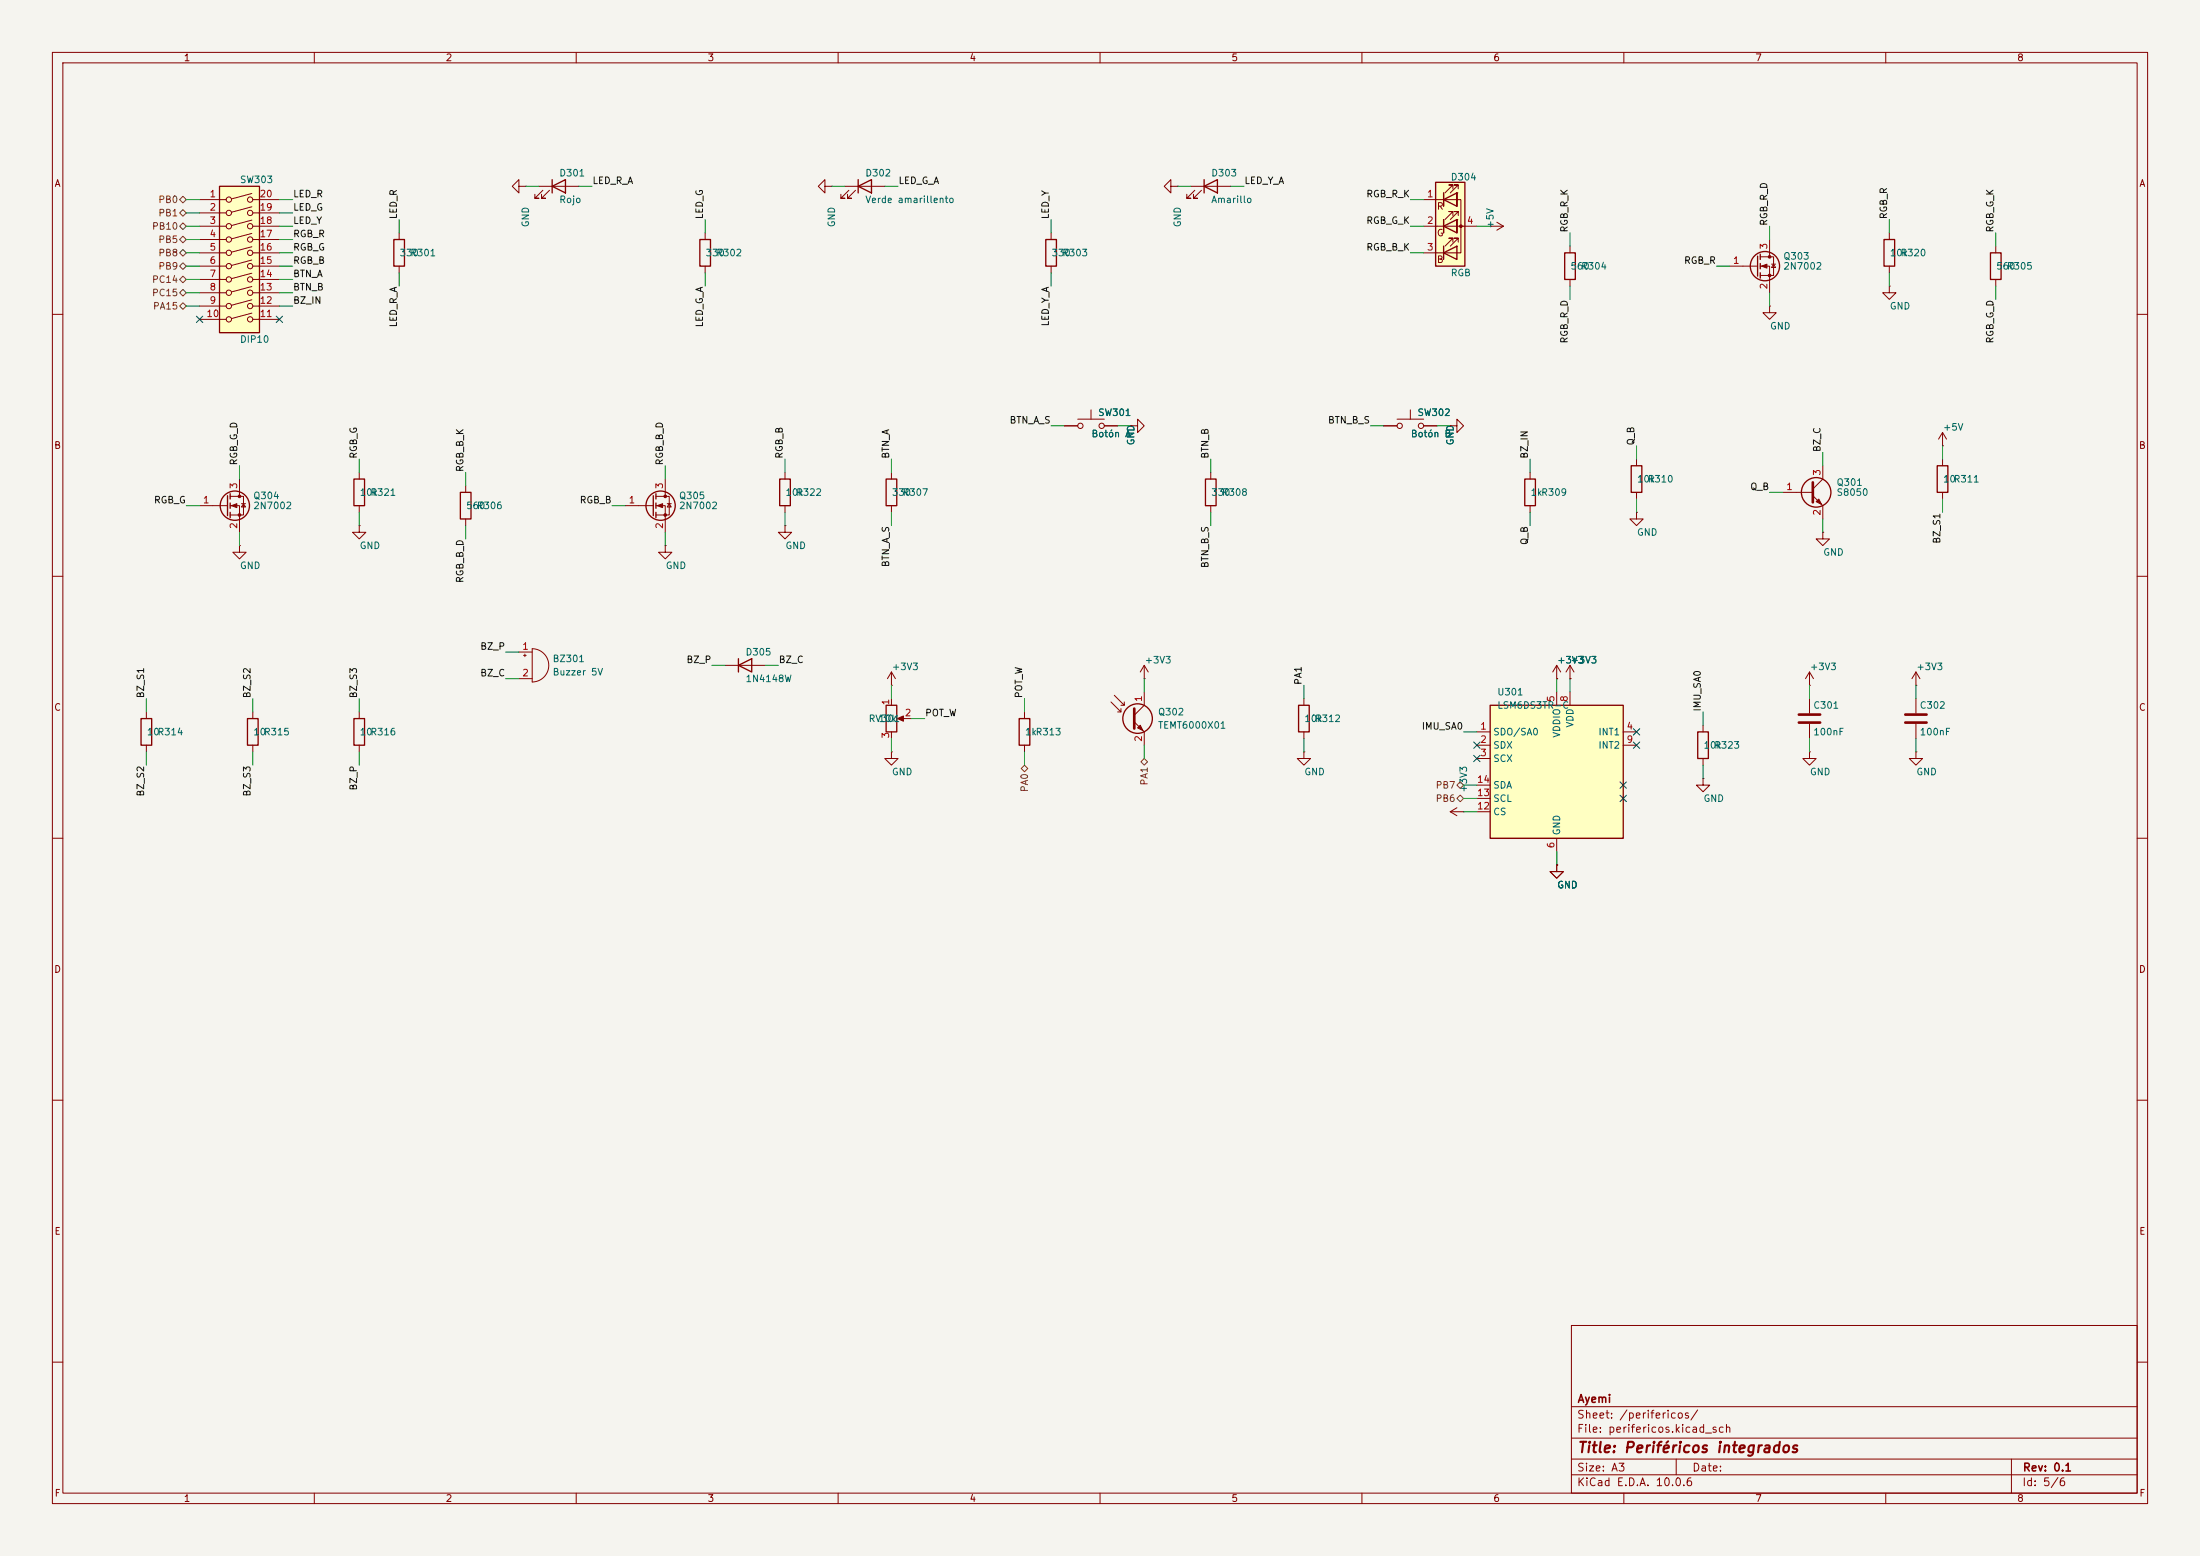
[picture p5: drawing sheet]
<svg xmlns="http://www.w3.org/2000/svg" width="420mm" height="297mm" viewBox="0 0 420 297" stroke-linecap="round" stroke-linejoin="round" font-family="sans-serif">
<path d="M0 0h420v297h-420z" fill="#f5f4ef" stroke="#f5f4ef" stroke-width=".19"/>
<g fill="none" stroke="#840000" stroke-width=".19">
<path d="M10 10h400v277h-400zM12 12h396v273h-396zM60 10v2M110 10v2M160 10v2M210 10v2M260 10v2M310 10v2M360 10v2M157.5 35.6v-1.3l-1.3 1.3 1.3 1.2v-1.2h1.2M158.7 35.6h.1M10 60h2"/>
<path d="M408 60h2M312.4 97.8v1.3h1.3l-1.3 1.2-1.3-1.2h1.3M312.4 97.8h.1M312.4 87.6v1.3M312.4 94v1.3M10 110h2M408 110h2M345.4 130.8h.1M345.4 128.3l-.7 1.2M345.4 128.3l.8 1.2M345.4 128.3v2.5M10 160h2"/>
<path d="M408 160h2M10 210h2M408 210h2M300 253h108v32h-108zM10 260h2M300 278.5h108M300 274.5h108M300 268.5h108M320 278.5v3M384 278.5v6.5M408 260h2M60 285v2"/>
<path d="M110 285v2M160 285v2M210 285v2M260 285v2M300 281.5h108M310 285v2M360 285v2"/>
</g>
<path d="M311.4 88.9h2v5.1h-2z" fill="none" stroke="#840000" stroke-width=".25"/>
<path d="M41.9 35.6h7.6v27.9h-7.6z" fill="#ffffc2"/>
<g fill="none" stroke="#840000" stroke-width=".19">
<path d="M38.1 38.1h5.1M48.1 36.9l-3.9 1.1M48.1 39.5l-3.9 1M48.3 38.1h5M161.3 35.6h7.6M162.1 36.3l-1.6 1.5h.8h-.8v-.7M163.3 36.3l-1.5 1.5h.8h-.8v-.7M38.1 40.6h5.1M38.1 43.2h5.1M38.1 45.7h5.1M38.1 48.3h5.1M38.1 50.8h5.1"/>
<path d="M38.1 53.3h5.1M38.1 55.9h5.1M38.1 58.4h5.1M48.1 42l-3.9 1.1M48.1 44.6l-3.9 1M48.1 47.1l-3.9 1M48.1 49.6l-3.9 1.1M48.1 52.1l-3.9 1.1M48.1 54.7l-3.9 1M48.1 57.2l-3.9 1.1M48.1 59.8l-3.9 1M48.3 40.6h5"/>
<path d="M48.3 43.2h5M48.3 45.7h5M48.3 48.3h5M48.3 50.8h5M48.3 53.3h5M48.3 55.9h5M48.3 58.4h5M299.7 47v1.3M299.7 53.3v1.3M38.1 61h5.1M48.3 61h5M269.2 78.2v1.8"/>
<path d="M264.2 81.3h2.5M266.7 80h5.1M271.8 81.3h2.5M276.9 81.3h1.2v-1.3l1.3 1.3-1.3 1.3v-1.3M276.9 81.3h.1M370.8 87.6v1.3M370.8 94v1.3M345.4 143.5v1.3h1.3l-1.3 1.3-1.2-1.3h1.2M345.4 143.5h.1M297.2 165.1v1.3h1.2l-1.2 1.2-1.3-1.2h1.3M297.2 165.1h.1"/>
<circle cx="43.7" cy="38.1" r=".51"/>
<circle cx="47.8" cy="38.1" r=".51"/>
<circle cx="43.7" cy="40.6" r=".51"/>
<circle cx="43.7" cy="43.2" r=".51"/>
<circle cx="43.7" cy="53.3" r=".51"/>
<circle cx="43.7" cy="58.4" r=".51"/>
<circle cx="43.7" cy="50.8" r=".51"/>
<circle cx="43.7" cy="55.9" r=".51"/>
<circle cx="43.7" cy="45.7" r=".51"/>
<circle cx="43.7" cy="48.3" r=".51"/>
<circle cx="47.8" cy="40.6" r=".51"/>
<circle cx="47.8" cy="43.2" r=".51"/>
<circle cx="47.8" cy="55.9" r=".51"/>
<circle cx="47.8" cy="45.7" r=".51"/>
<circle cx="47.8" cy="48.3" r=".51"/>
<circle cx="47.8" cy="50.8" r=".51"/>
<circle cx="47.8" cy="53.3" r=".51"/>
<circle cx="47.8" cy="58.4" r=".51"/>
<circle cx="43.7" cy="61" r=".51"/>
<circle cx="47.8" cy="61" r=".51"/>
<circle cx="267.2" cy="81.3" r=".51"/>
<circle cx="271.3" cy="81.3" r=".51"/>
</g>
<path d="M41.9 35.6h7.6v27.9h-7.6zM163.8 35.6l2.6-1.3v2.5zM163.8 34.3v2.5M298.7 48.3h2v5h-2zM369.8 88.9h2.1v5.1h-2.1z" fill="none" stroke="#840000" stroke-width=".25"/>
<path d="M274.1 34.8h5.6v16h-5.6z" fill="#ffffc2"/>
<g fill="none" stroke="#840000" stroke-width=".25">
<path d="M229.9 35.6l2.5-1.3v2.5zM229.9 34.3v2.5M274.1 34.8h5.6v16h-5.6zM275.6 38.1l2.5-1.3v2.6zM275.6 36.8v2.6M75.2 45.7h2v5.1h-2zM133.6 45.7h2v5.1h-2zM199.6 45.7h2.1v5.1h-2.1zM275.6 43.2l2.5-1.3v2.6zM275.6 48.3l2.5-1.3v2.5zM275.6 41.9v2.6M275.6 47v2.5"/>
<path d="M335.5 48.9v3.8M336 48.5v1M336 50.3v1M336 52.1v1M359.7 45.7h2v5.1h-2zM43.4 94.6v3.8M43.9 94.2v1.1M43.9 96v1M43.9 97.8v1M67.6 91.4h2v5.1h-2zM87.9 94h2v5.1h-2zM169.2 91.4h2v5.1h-2z"/>
<path d="M230.1 91.4h2.1v5.1h-2.1zM26.9 137.2h2.1v5h-2.1zM47.2 137.2h2.1v5h-2.1zM67.6 137.2h2v5h-2zM141 127l2.5-1.3v2.6zM141 125.7v2.6M169.2 134.6h2v5.1h-2zM194.6 137.2h2v5h-2zM247.9 134.6h2v5.1h-2z"/>
<circle cx="336.9" cy="50.8" r="2.79"/>
<circle cx="44.8" cy="96.5" r="2.79"/>
<circle cx="346.7" cy="94" r="2.82"/>
<circle cx="217.2" cy="137.2" r="2.82"/>
</g>
<g fill="none" stroke="#840000" stroke-width=".19">
<path d="M99.1 35.6v-1.3l-1.3 1.3 1.3 1.2v-1.2h1.2M100.3 35.6h.1M223.5 35.6v-1.3l-1.3 1.3 1.3 1.2v-1.2h1.3M224.8 35.6h.1M227.3 35.6h7.6M228.1 36.3l-1.5 1.5h.7h-.7v-.7M229.4 36.3l-1.6 1.5h.8h-.8v-.7M271.8 38.1h7.1v10.2h-7.1M275.6 36.8v2.6M277.4 36.1v-.8h-.8h.8l-1.6 1.5M278.1 36.8h.1M278.1 36.8v2.6z"/>
<path d="M278.4 36.1v-.8h-.8h.8l-1.5 1.5M76.2 44.5v1.2M76.2 50.8v1.3M134.6 44.5v1.2M134.6 50.8v1.3M200.7 44.5v1.2M200.7 50.8v1.3M271.8 43.2h10.1M275.6 41.9v2.6M277.4 41.1v-.7h-.8h.8l-1.6 1.5M277.4 46.2v-.7h-.8h.8l-1.6 1.5M278.1 41.9h.1"/>
<path d="M278.1 41.9v2.6zM278.4 41.1v-.7h-.8h.8l-1.5 1.5M278.4 46.2v-.7h-.8h.8l-1.5 1.5M284.5 43.2h.1M284.5 43.2h2.5M285.7 42.4l1.3 .8M287 43.2l-1.3 .7M330.2 50.8h5.3M336 49h2.6v3.6h-2.6M336 50.8h1.8v5.1M337.8 58.4v1.3h1.3l-1.3 1.3-1.3-1.3h1.3M337.8 58.4h.1"/>
<path d="M337.8 45.7v3.3M338.2 50.4h.8M338.6 50.4l.4 .7h-.8zM360.7 54.6v1.3h1.2l-1.2 1.3-1.3-1.3h1.3M360.7 54.6h.1M360.7 44.5v1.2M360.7 50.8v1.3M208.3 78.2v1.8M38.1 96.5h5.3M43.9 94.7h2.6v3.6h-2.6M43.9 96.5h1.8v5.1M45.7 91.4v3.3"/>
<path d="M46.1 96.1h.8M46.5 96.1l.4 .7h-.8zM68.6 90.2v1.2M68.6 96.5v1.3M88.9 92.7v1.3M88.9 99.1v1.2M170.2 90.2v1.2M170.2 96.5v1.3M203.2 81.3h2.5M205.7 80h5.1M210.8 81.3h2.6M215.9 81.3h1.3v-1.3l1.2 1.3-1.2 1.3v-1.3"/>
<path d="M215.9 81.3h.1M231.1 90.2v1.2M231.1 96.5v1.3M340.4 94h5.7M346.1 94.6l1.9 1.9v2.6M348 88.9v2.5l-1.9 1.9M370.8 85.1h.1M370.8 82.6l-.7 1.2M370.8 82.6l.8 1.2M370.8 82.6v2.5M45.7 104.1v1.3h1.3l-1.3 1.3-1.3-1.3h1.3M45.7 104.1h.1"/>
<path d="M68.6 100.3v1.3h1.2l-1.2 1.3-1.3-1.3h1.3M68.6 100.3h.1M348 101.6v1.3h1.2l-1.2 1.2-1.3-1.2h1.3M348 101.6h.1M27.9 135.9v1.3M48.3 135.9v1.3M68.6 135.9v1.3M99.1 124.5h2.5M99.1 129.5h2.5M99.9 125.1h.6M100.2 124.8v.5M101.6 123.8a3.2 3.2 0 0 1 3.2 3.2 3.2 3.2 0 0 1-3.2 3.2z"/>
<path d="M138.4 127h7.6M170.2 130.8h.1M170.2 128.3v2.5M170.2 133.4v1.2M170.2 139.7v1.3M170.2 128.3l-.8 1.2M170.2 128.3l.7 1.2M171.7 137.2h2.3M195.6 135.9v1.3M212.1 134l1.9 1.9v-.6M212.7 132.7l1.9 1.9v-.6M213.4 135.9h.6"/>
<path d="M214 134.6h.6M216.5 137.8l1.9 1.9v2.5M218.4 129.5h.1M218.4 127l-.7 1.3M218.4 127l.8 1.3M218.4 127v2.5M218.4 132.1v2.5l-1.9 1.9M248.9 133.4v1.2M248.9 139.7v1.3M365.8 130.8h.1M365.8 128.3v2.5M365.8 133.4v2.7"/>
<path d="M365.8 138.2v2.8M365.8 128.3l-.8 1.2M365.8 128.3l.7 1.2M27.9 142.2v1.3M48.3 142.2v1.3M68.6 142.2v1.3M170.2 143.5v1.3h1.2l-1.2 1.3-1.3-1.3h1.3M170.2 143.5h.1M195.6 142.2v1.3M248.9 143.5v1.3h1.3l-1.3 1.3-1.3-1.3h1.3M248.9 143.5h.1M365.8 143.5v1.3h1.2l-1.2 1.3-1.3-1.3h1.3"/>
<path d="M365.8 143.5h.1M297.2 165.1v1.3h1.2l-1.2 1.2-1.3-1.2h1.3M297.2 165.1h.1"/>
<circle cx="206.2" cy="81.3" r=".51"/>
<circle cx="210.3" cy="81.3" r=".51"/>
</g>
<g fill="#840000" stroke="#840000" stroke-width=".19">
<path d="M44.2 96.5l1-.4v.8z"/>
<path d="M346.7 95.8l.5-.5 .5 1z"/>
<path d="M336.3 50.8l1-.4v.8z"/>
<path d="M171.3 137.2l1.2-.5v1z"/>
<path d="M217.2 138.9l.5-.5 .5 1z"/>
<circle cx="278.9" cy="43.2" r=".25"/>
<circle cx="45.7" cy="94.7" r=".25"/>
<circle cx="45.7" cy="98.3" r=".25"/>
<circle cx="337.8" cy="49" r=".25"/>
<circle cx="337.8" cy="52.6" r=".25"/>
</g>
<path d="M346.1 92.1v3.8M216.5 135.3v3.8M363.7 136.4h4.1M363.7 137.9h4.1" fill="none" stroke="#840000" stroke-width=".51"/>
<path d="M284.5 134.6h25.4v25.4h-25.4z" fill="#ffffc2"/>
<g fill="none" stroke="#840000" stroke-width=".25">
<path d="M105.4 35.6l2.5-1.3v2.5zM105.4 34.3v2.5M380 48.3h2v5h-2zM124.7 94.6v3.8M125.2 94.2v1.1M125.2 96v1M125.2 97.8v1M148.8 91.4h2.1v5.1h-2.1zM291.1 91.4h2v5.1h-2zM284.5 134.6h25.4v25.4h-25.4zM324.1 139.7h2v5.1h-2z"/>
<circle cx="126.1" cy="96.5" r="2.79"/>
</g>
<g fill="none" stroke="#840000" stroke-width=".19">
<path d="M102.9 35.6h7.6M103.6 36.3l-1.5 1.5h.8h-.8v-.7M104.9 36.3l-1.5 1.5h.7h-.7v-.7M381 47v1.3M381 53.3v1.3M119.4 96.5h5.3M125.2 94.7h2.6v3.6h-2.6M125.2 96.5h1.8v5.1M127 91.4v3.3M127.4 96.1h.7M127.8 96.1l.3 .7h-.7zM149.9 90.2v1.2"/>
<path d="M149.9 96.5v1.3M203.2 81.3h2.5M210.8 81.3h2.6M215.9 81.3h.1M264.2 81.3h2.5M271.8 81.3h2.5M276.9 81.3h.1M292.1 90.2v1.2M292.1 96.5v1.3M127 104.1v1.3h1.3l-1.3 1.3-1.3-1.3h1.3M127 104.1h.1M149.9 100.3v1.3h1.2l-1.2 1.3-1.3-1.3h1.3"/>
<path d="M149.9 100.3h.1M281.9 139.7h2.6M297.2 129.5h.1M297.2 127v2.5M297.2 132.1v2.5M297.2 127l-.8 1.3M297.2 127l.7 1.3M299.7 129.5h.1M299.7 127v2.5M299.7 132.1v2.5M299.7 127l-.7 1.3M299.7 127l.8 1.3"/>
<path d="M309.9 139.7h2.5M325.1 138.4v1.3M345.4 133.4v2.7M345.4 138.2v2.8M276.9 154.9h2.5M276.9 154.9l1.2 .8M278.1 154.2l-1.2 .7M279.4 154.9h.1M281.9 142.2h2.6M281.9 144.8h2.6M281.9 154.9h2.6M281.9 152.4h2.6"/>
<path d="M281.9 149.9h2.6M309.9 142.2h2.5M325.1 148.6v1.3h1.3l-1.3 1.2-1.3-1.2h1.3M325.1 148.6h.1M325.1 144.8v1.3M297.2 165.1h.1M297.2 160v2.6"/>
</g>
<path d="M343.4 136.4h4.1M343.4 137.9h4.1" fill="none" stroke="#840000" stroke-width=".51"/>
<g fill="#840000" stroke="#840000" stroke-width=".19">
<path d="M125.5 96.5l1-.4v.8z"/>
<circle cx="127" cy="94.7" r=".25"/>
<circle cx="127" cy="98.3" r=".25"/>
</g>
<g fill="none" stroke="#725600" stroke-width=".19">
<path d="M34.3 38.1l.6-.6 .7 .6-.7 .6zM34.3 53.3l.6-.6 .7 .6-.7 .7zM34.3 58.4l.6-.6 .7 .6-.7 .7zM34.3 55.9l.6-.7 .7 .7-.7 .6zM34.3 40.6l.6-.6 .7 .6-.7 .7zM34.3 45.7l.6-.6 .7 .6-.7 .7zM34.3 48.3l.6-.7 .7 .7-.7 .6zM34.3 50.8l.6-.6 .7 .6-.7 .6zM34.9 42.5l.7 .7-.7 .6-.6-.6zM194.9 146.7l.7-.6 .6 .6-.6 .6zM217.8 145.4l.6-.6 .7 .6-.7 .7zM278.1 149.9l.7-.7 .6 .7-.6 .6z"/>
<path d="M278.1 152.4l.7-.6 .6 .6-.6 .6z"/>
</g>
<g fill="none" stroke="#009600" stroke-width=".19">
<path d="M35.6 38.1h2.5M53.3 38.1h2.6M100.3 35.6h2.6M110.5 35.6h2.5M158.7 35.6h2.6M168.9 35.6h2.5M224.8 35.6h2.5M234.9 35.6h2.6M269.2 38.1h2.6M35.6 55.9h2.5M35.6 58.4h2.5M35.6 53.3h2.5"/>
<path d="M35.6 50.8h2.5M35.6 48.3h2.5M35.6 45.7h2.5M35.6 43.2h2.5M35.6 40.6h2.5M53.3 55.9h2.6M53.3 58.4h2.6M53.3 53.3h2.6M53.3 50.8h2.6M53.3 48.3h2.6M53.3 45.7h2.6M53.3 43.2h2.6"/>
<path d="M53.3 40.6h2.6M76.2 41.9v2.6M76.2 52.1v2.5M134.6 41.9v2.6M134.6 52.1v2.5M200.7 41.9v2.6M200.7 52.1v2.5M269.2 48.3h2.6M269.2 43.2h2.6M281.9 43.2h2.6M299.7 44.5v2.5M299.7 54.6v2.6"/>
<path d="M327.7 50.8h2.5M337.8 43.2v2.5M337.8 55.9v2.5M360.7 41.9v2.6M360.7 52.1v2.5M381 44.5v2.5M381 54.6v2.6M35.6 96.5h2.5M45.7 88.9v2.5M68.6 87.6v2.6M68.6 97.8v2.5M88.9 90.2v2.5"/>
<path d="M116.8 96.5h2.6M127 88.9v2.5M149.9 87.6v2.6M149.9 97.8v2.5M170.2 87.6v2.6M170.2 97.8v2.5M200.7 81.3h2.5M213.4 81.3h2.5M231.1 87.6v2.6M231.1 97.8v2.5M261.6 81.3h2.6M274.3 81.3h2.6"/>
<path d="M292.1 87.6v2.6M292.1 97.8v2.5M312.4 85.1v2.5M312.4 95.3v2.5M337.8 94h2.6M348 86.4v2.5M348 99.1v2.5M370.8 85.1v2.5M370.8 95.3v2.5M45.7 101.6v2.5M88.9 100.3v2.6M127 101.6v2.5"/>
<path d="M27.9 133.4v2.5M48.3 133.4v2.5M68.6 133.4v2.5M96.5 124.5h2.6M96.5 129.5h2.6M135.9 127h2.5M146 127h2.6M170.2 130.8v2.6M174 137.2h2.5M195.6 133.4v2.5M218.4 129.5v2.6M248.9 130.8v2.6"/>
<path d="M279.4 139.7h2.5M297.2 129.5v2.6M299.7 129.5v2.6M325.1 135.9v2.5M345.4 130.8v2.6M365.8 130.8v2.6M27.9 143.5v2.6M48.3 143.5v2.6M68.6 143.5v2.6M170.2 141v2.5M195.6 143.5v2.6M218.4 142.2v2.6"/>
<path d="M248.9 141v2.5M279.4 154.9h2.5M279.4 152.4h2.5M279.4 149.9h2.5M325.1 146.1v2.5M345.4 141v2.5M365.8 141v2.5M297.2 162.6v2.5"/>
</g>
<g fill="none" stroke="#000084" stroke-width=".19">
<path d="M37.5 60.4l1.2 1.2M38.7 60.4l-1.2 1.2M52.7 60.4l1.2 1.2M53.9 60.4l-1.2 1.2M311.8 139.1l1.2 1.2M313 139.1l-1.2 1.2M281.3 141.6l1.2 1.2M281.3 144.2l1.2 1.2M282.5 141.6l-1.2 1.2M282.5 144.2l-1.2 1.2M309.3 151.8l1.2 1.2M309.3 149.3l1.2 1.2"/>
<path d="M310.5 151.8l-1.2 1.2M310.5 149.3l-1.2 1.2M311.8 141.6l1.2 1.2M313 141.6l-1.2 1.2"/>
</g>
<text font-size="2" fill="#840000" x="301" y="277.8">Title: Periféricos integrados</text>
<g font-size="1.5" fill="#840000">
<text x="301" y="268.1">Ayemi</text>
<text x="300.9" y="273.8">File: perifericos.kicad_sch</text>
<text x="300.9" y="271.1">Sheet: /perifericos/</text>
<text x="300.9" y="281.2">Size: A3</text>
<text x="322.9" y="281.2">Date:</text>
<text x="386" y="281.2">Rev: 0.1</text>
<text x="300.9" y="284">KiCad E.D.A. 10.0.6</text>
<text x="385.9" y="284">Id: 5/6</text>
</g>
<g font-size="1.3" fill="#840000">
<text x="35" y="12">1</text>
<text x="85" y="12">2</text>
<text x="135" y="12">3</text>
<text x="185" y="12">4</text>
<text x="235" y="12">5</text>
<text x="285" y="12">6</text>
<text x="335" y="12">7</text>
<text x="385" y="12">8</text>
<text x="10.3" y="36">A</text>
<text x="408.3" y="36">A</text>
<text x="274.2" y="40.3">R</text>
<text x="274.2" y="45.4">G</text>
<text x="274.2" y="50.5">B</text>
<text x="10.2" y="86">B</text>
<text x="408.2" y="86">B</text>
<text x="10.2" y="136">C</text>
<text x="408.2" y="136">C</text>
<text x="10.2" y="186">D</text>
<text x="408.2" y="186">D</text>
<text x="10.3" y="236">E</text>
<text x="408.3" y="236">E</text>
<text x="10.3" y="286">F</text>
<text x="35" y="287">1</text>
<text x="85" y="287">2</text>
<text x="135" y="287">3</text>
<text x="185" y="287">4</text>
<text x="235" y="287">5</text>
<text x="285" y="287">6</text>
<text x="335" y="287">7</text>
<text x="385" y="287">8</text>
<text x="408.3" y="286">F</text>
</g>
<g font-size="1.3" fill="#006464">
<text x="45.7" y="35.3">SW303</text>
<text x="106.7" y="34">D301</text>
<text x="165.1" y="34">D302</text>
<text x="231.1" y="34">D303</text>
<text x="276.8" y="34.7">D304</text>
<text x="106.7" y="39.1">Rojo</text>
<text x="165.1" y="39.1">Verde amarillento</text>
<text x="231.1" y="39.1">Amarillo</text>
<text x="101.3" y="43.5" transform="rotate(-90 101.3 43.5)">GND</text>
<text x="159.7" y="43.5" transform="rotate(-90 159.7 43.5)">GND</text>
<text x="225.8" y="43.5" transform="rotate(-90 225.8 43.5)">GND</text>
<text x="285.4" y="43.7" transform="rotate(-90 285.4 43.7)">+5V</text>
<text x="76.2" y="49.2">330</text>
<text x="78.2" y="49.2">R301</text>
<text x="134.6" y="49.2">330</text>
<text x="136.6" y="49.2">R302</text>
<text x="200.6" y="49.2">330</text>
<text x="202.7" y="49.2">R303</text>
<text x="276.8" y="53">RGB</text>
<text x="299.7" y="51.8">560</text>
<text x="301.7" y="51.8">R304</text>
<text x="340.3" y="49.9">Q303</text>
<text x="340.3" y="51.8">2N7002</text>
<text x="360.7" y="49.2">10k</text>
<text x="362.7" y="49.2">R320</text>
<text x="381" y="51.8">560</text>
<text x="383" y="51.8">R305</text>
<text x="360.7" y="59.4">GND</text>
<text x="45.7" y="65.7">DIP10</text>
<text x="337.8" y="63.2">GND</text>
<text x="208.3" y="83.8">Botón A</text>
<text x="209.5" y="79.7">SW301</text>
<text x="269.2" y="83.8">Botón B</text>
<text x="270.5" y="79.7">SW302</text>
<text x="370.8" y="82.5">+5V</text>
<text x="216.9" y="85.1" transform="rotate(-90 216.9 85.1)">GND</text>
<text x="277.8" y="85.1" transform="rotate(-90 277.8 85.1)">GND</text>
<text x="48.2" y="95.6">Q304</text>
<text x="68.6" y="94.9">10k</text>
<text x="70.6" y="94.9">R321</text>
<text x="129.5" y="95.6">Q305</text>
<text x="149.8" y="94.9">10k</text>
<text x="151.9" y="94.9">R322</text>
<text x="170.2" y="94.9">330</text>
<text x="172.2" y="94.9">R307</text>
<text x="231.1" y="94.9">330</text>
<text x="233.2" y="94.9">R308</text>
<text x="292.1" y="94.9">1kR309</text>
<text x="312.4" y="92.4">10k</text>
<text x="314.4" y="92.4">R310</text>
<text x="350.5" y="93">Q301</text>
<text x="350.5" y="94.9">S8050</text>
<text x="370.8" y="92.4">10</text>
<text x="372.9" y="92.4">R311</text>
<text x="48.2" y="97.5">2N7002</text>
<text x="88.9" y="97.5">560</text>
<text x="90.9" y="97.5">R306</text>
<text x="129.5" y="97.5">2N7002</text>
<text x="68.6" y="105.1">GND</text>
<text x="149.8" y="105.1">GND</text>
<text x="312.4" y="102.6">GND</text>
<text x="348" y="106.4">GND</text>
<text x="45.7" y="108.9">GND</text>
<text x="127" y="108.9">GND</text>
<text x="142.2" y="125.4">D305</text>
<text x="105.4" y="126.7">BZ301</text>
<text x="105.4" y="129.2">Buzzer 5V</text>
<text x="142.2" y="130.5">1N4148W</text>
<text x="170.2" y="128.2">+3V3</text>
<text x="218.4" y="126.9">+3V3</text>
<text x="297.2" y="126.9">+3V3</text>
<text x="345.4" y="128.2">+3V3</text>
<text x="365.7" y="128.2">+3V3</text>
<text x="221" y="136.9">Q302</text>
<text x="285.7" y="133">U301</text>
<text x="285.7" y="135.6">LSM6DS3TR-C</text>
<text x="346.1" y="135.6">C301</text>
<text x="366.4" y="135.6">C302</text>
<text x="27.9" y="140.7">10</text>
<text x="30" y="140.7">R314</text>
<text x="48.2" y="140.7">10</text>
<text x="50.3" y="140.7">R315</text>
<text x="68.6" y="140.7">10</text>
<text x="70.6" y="140.7">R316</text>
<text x="165.7" y="138.1">RV301</text>
<text x="167.6" y="138.1">10k</text>
<text x="195.6" y="140.7">1kR313</text>
<text x="221" y="139.4">TEMT6000X01</text>
<text x="248.9" y="138.1">10k</text>
<text x="250.9" y="138.1">R312</text>
<text x="285" y="140.7">SDO/SA0</text>
<text x="285" y="143.2">SDX</text>
<text x="298.1" y="140.9" transform="rotate(-90 298.1 140.9)">VDDIO</text>
<text x="300.7" y="139" transform="rotate(-90 300.7 139)">VDD</text>
<text x="305" y="140.7">INT1</text>
<text x="305" y="143.2">INT2</text>
<text x="325.1" y="143.2">10k</text>
<text x="327.1" y="143.2">R323</text>
<text x="346.1" y="140.7">100nF</text>
<text x="366.4" y="140.7">100nF</text>
<text x="170.2" y="148.3">GND</text>
<text x="248.9" y="148.3">GND</text>
<text x="285" y="145.7">SCX</text>
<text x="345.4" y="148.3">GND</text>
<text x="365.7" y="148.3">GND</text>
<text x="280.4" y="151.4" transform="rotate(-90 280.4 151.4)">+3V3</text>
<text x="285" y="155.9">CS</text>
<text x="285" y="153.4">SCL</text>
<text x="285" y="150.8">SDA</text>
<text x="325.1" y="153.4">GND</text>
<text x="298.1" y="159.5" transform="rotate(-90 298.1 159.5)">GND</text>
<text x="297.2" y="169.9">GND</text>
</g>
<g font-size="1.3" fill="#0f0f0f">
<text x="113" y="35.4">LED_R_A</text>
<text x="171.4" y="35.4">LED_G_A</text>
<text x="237.5" y="35.4">LED_Y_A</text>
<text x="55.9" y="40.5">LED_G</text>
<text x="55.9" y="38">LED_R</text>
<text x="76.1" y="41.9" transform="rotate(-90 76.1 41.9)">LED_R</text>
<text x="134.5" y="41.9" transform="rotate(-90 134.5 41.9)">LED_G</text>
<text x="200.5" y="41.9" transform="rotate(-90 200.5 41.9)">LED_Y</text>
<text x="260.7" y="38">RGB_R_K</text>
<text x="360.6" y="41.9" transform="rotate(-90 360.6 41.9)">RGB_R</text>
<text x="55.9" y="45.6">RGB_R</text>
<text x="55.9" y="43.1">LED_Y</text>
<text x="260.7" y="43.1">RGB_G_K</text>
<text x="299.6" y="44.5" transform="rotate(-90 299.6 44.5)">RGB_R_K</text>
<text x="337.7" y="43.2" transform="rotate(-90 337.7 43.2)">RGB_R_D</text>
<text x="380.9" y="44.5" transform="rotate(-90 380.9 44.5)">RGB_G_K</text>
<text x="55.9" y="53.2">BTN_A</text>
<text x="55.9" y="50.7">RGB_B</text>
<text x="55.9" y="48.1">RGB_G</text>
<text x="260.7" y="48.1">RGB_B_K</text>
<text x="321.4" y="50.7">RGB_R</text>
<text x="55.9" y="58.3">BZ_IN</text>
<text x="55.9" y="55.8">BTN_B</text>
<text x="76.1" y="62.6" transform="rotate(-90 76.1 62.6)">LED_R_A</text>
<text x="134.5" y="62.6" transform="rotate(-90 134.5 62.6)">LED_G_A</text>
<text x="200.5" y="62.4" transform="rotate(-90 200.5 62.4)">LED_Y_A</text>
<text x="299.6" y="65.7" transform="rotate(-90 299.6 65.7)">RGB_R_D</text>
<text x="380.9" y="65.7" transform="rotate(-90 380.9 65.7)">RGB_G_D</text>
<text x="192.6" y="81.2">BTN_A_S</text>
<text x="253.4" y="81.2">BTN_B_S</text>
<text x="45.6" y="88.9" transform="rotate(-90 45.6 88.9)">RGB_G_D</text>
<text x="68.5" y="87.7" transform="rotate(-90 68.5 87.7)">RGB_G</text>
<text x="126.9" y="88.9" transform="rotate(-90 126.9 88.9)">RGB_B_D</text>
<text x="149.7" y="87.7" transform="rotate(-90 149.7 87.7)">RGB_B</text>
<text x="170.1" y="87.7" transform="rotate(-90 170.1 87.7)">BTN_A</text>
<text x="231" y="87.7" transform="rotate(-90 231 87.7)">BTN_B</text>
<text x="292" y="87.7" transform="rotate(-90 292 87.7)">BZ_IN</text>
<text x="312.3" y="85.1" transform="rotate(-90 312.3 85.1)">Q_B</text>
<text x="347.9" y="86.4" transform="rotate(-90 347.9 86.4)">BZ_C</text>
<text x="88.8" y="90.2" transform="rotate(-90 88.8 90.2)">RGB_B_K</text>
<text x="334" y="93.9">Q_B</text>
<text x="29.3" y="96.4">RGB_G</text>
<text x="110.6" y="96.4">RGB_B</text>
<text x="292" y="104.1" transform="rotate(-90 292 104.1)">Q_B</text>
<text x="370.7" y="103.9" transform="rotate(-90 370.7 103.9)">BZ_S1</text>
<text x="88.8" y="111.4" transform="rotate(-90 88.8 111.4)">RGB_B_D</text>
<text x="170.1" y="108.4" transform="rotate(-90 170.1 108.4)">BTN_A_S</text>
<text x="231" y="108.5" transform="rotate(-90 231 108.5)">BTN_B_S</text>
<text x="91.6" y="124.3">BZ_P</text>
<text x="91.6" y="129.4">BZ_C</text>
<text x="130.9" y="126.9">BZ_P</text>
<text x="148.6" y="126.9">BZ_C</text>
<text x="248.8" y="130.8" transform="rotate(-90 248.8 130.8)">PA1</text>
<text x="27.8" y="133.4" transform="rotate(-90 27.8 133.4)">BZ_S1</text>
<text x="48.1" y="133.4" transform="rotate(-90 48.1 133.4)">BZ_S2</text>
<text x="68.5" y="133.4" transform="rotate(-90 68.5 133.4)">BZ_S3</text>
<text x="176.5" y="137">POT_W</text>
<text x="195.5" y="133.4" transform="rotate(-90 195.5 133.4)">POT_W</text>
<text x="325" y="135.9" transform="rotate(-90 325 135.9)">IMU_SA0</text>
<text x="271.3" y="139.6">IMU_SA0</text>
<text x="27.8" y="152.1" transform="rotate(-90 27.8 152.1)">BZ_S2</text>
<text x="48.1" y="152.1" transform="rotate(-90 48.1 152.1)">BZ_S3</text>
<text x="68.5" y="151" transform="rotate(-90 68.5 151)">BZ_P</text>
</g>
<g font-size="1.3" fill="#725600">
<text x="30.1" y="39.1">PB0</text>
<text x="30.1" y="41.6">PB1</text>
<text x="28.9" y="44.1">PB10</text>
<text x="30.1" y="46.7">PB5</text>
<text x="30.1" y="49.2">PB8</text>
<text x="30.1" y="51.8">PB9</text>
<text x="28.9" y="54.3">PC14</text>
<text x="28.9" y="56.8">PC15</text>
<text x="29.1" y="59.4">PA15</text>
<text x="196.5" y="151.3" transform="rotate(-90 196.5 151.3)">PA0</text>
<text x="219.4" y="150" transform="rotate(-90 219.4 150)">PA1</text>
<text x="274" y="150.8">PB7</text>
<text x="274" y="153.4">PB6</text>
</g>
<g font-size="1.3" fill="#a90000">
<text x="39.9" y="38">1</text>
<text x="39.9" y="40.5">2</text>
<text x="49.5" y="40.5">19</text>
<text x="49.5" y="38">20</text>
<text x="272.3" y="38">1</text>
<text x="39.9" y="43">3</text>
<text x="39.9" y="45.6">4</text>
<text x="49.5" y="45.6">17</text>
<text x="49.5" y="43">18</text>
<text x="272.3" y="43">2</text>
<text x="279.9" y="43">4</text>
<text x="337.7" y="47.7" transform="rotate(-90 337.7 47.7)">3</text>
<text x="39.9" y="48.1">5</text>
<text x="39.9" y="50.7">6</text>
<text x="39.9" y="53.2">7</text>
<text x="49.5" y="53.2">14</text>
<text x="49.5" y="50.7">15</text>
<text x="49.5" y="48.1">16</text>
<text x="272.3" y="48.1">3</text>
<text x="330.7" y="50.7">1</text>
<text x="39.9" y="55.7">8</text>
<text x="39.9" y="58.3">9</text>
<text x="49.5" y="58.3">12</text>
<text x="49.5" y="55.7">13</text>
<text x="337.7" y="55.3" transform="rotate(-90 337.7 55.3)">2</text>
<text x="39.3" y="60.8">10</text>
<text x="49.5" y="60.8">11</text>
<text x="45.6" y="93.4" transform="rotate(-90 45.6 93.4)">3</text>
<text x="126.9" y="93.4" transform="rotate(-90 126.9 93.4)">3</text>
<text x="340.9" y="93.8">1</text>
<text x="347.8" y="90.9" transform="rotate(-90 347.8 90.9)">3</text>
<text x="38.6" y="96.4">1</text>
<text x="45.6" y="101.1" transform="rotate(-90 45.6 101.1)">2</text>
<text x="119.9" y="96.4">1</text>
<text x="126.9" y="101.1" transform="rotate(-90 126.9 101.1)">2</text>
<text x="347.8" y="98.5" transform="rotate(-90 347.8 98.5)">2</text>
<text x="99.6" y="124.3">1</text>
<text x="99.6" y="129.4">2</text>
<text x="170" y="134.7" transform="rotate(-90 170 134.7)">1</text>
<text x="172.6" y="137">2</text>
<text x="218.3" y="134.1" transform="rotate(-90 218.3 134.1)">1</text>
<text x="297" y="134.1" transform="rotate(-90 297 134.1)">5</text>
<text x="299.6" y="134.1" transform="rotate(-90 299.6 134.1)">8</text>
<text x="170" y="141.1" transform="rotate(-90 170 141.1)">3</text>
<text x="218.3" y="141.7" transform="rotate(-90 218.3 141.7)">2</text>
<text x="282.5" y="139.6">1</text>
<text x="282.5" y="142.1">2</text>
<text x="310.4" y="139.6">4</text>
<text x="310.4" y="142.1">9</text>
<text x="281.9" y="149.7">14</text>
<text x="282.5" y="144.6">3</text>
<text x="281.9" y="154.8">12</text>
<text x="281.9" y="152.3">13</text>
<text x="297" y="162" transform="rotate(-90 297 162)">6</text>
</g>
</svg>
